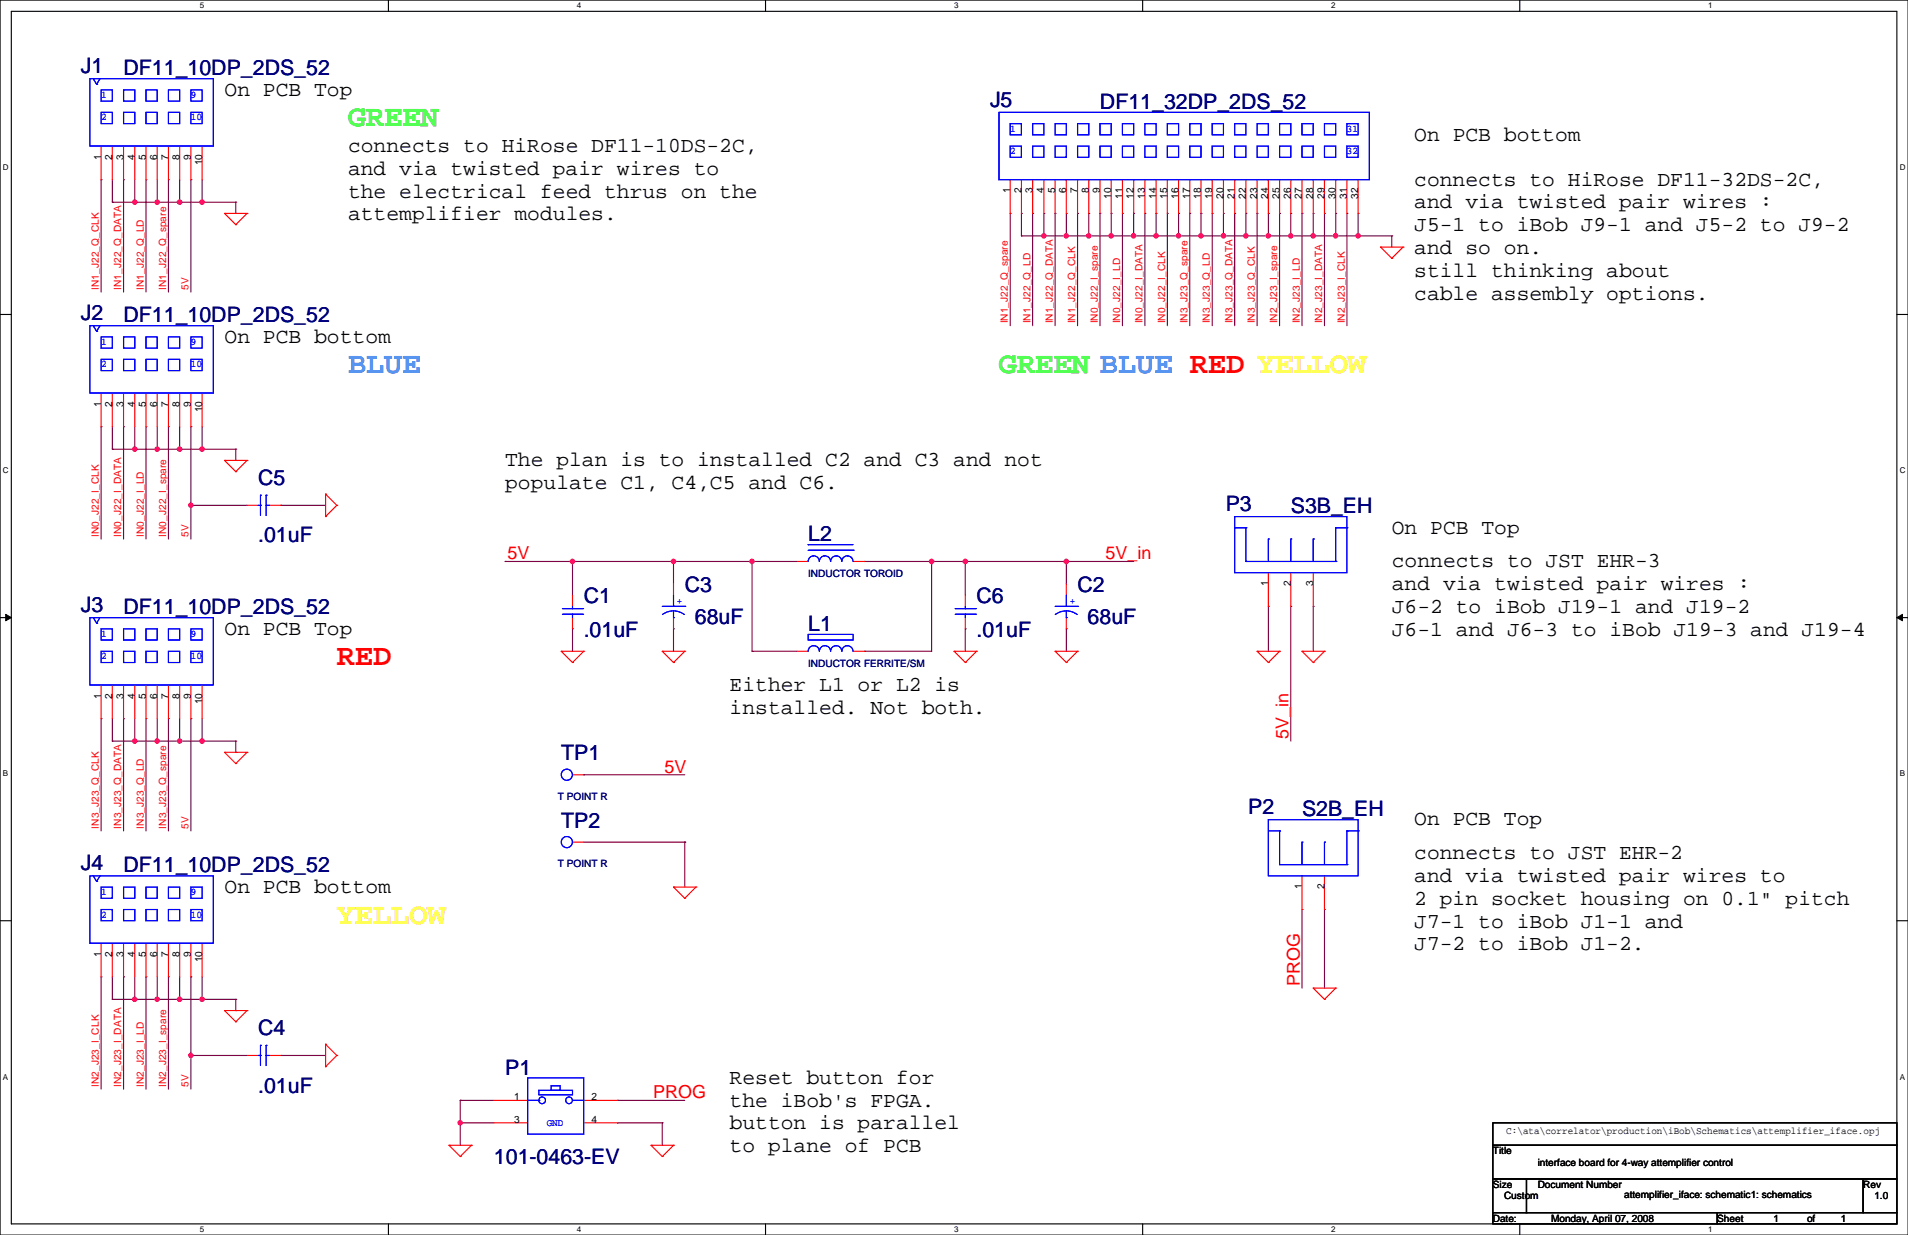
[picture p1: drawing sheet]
<svg xmlns="http://www.w3.org/2000/svg" width="432mm" height="279mm" viewBox="0 0 432 279" stroke-linecap="round" stroke-linejoin="round" font-family="sans-serif">
<path d="M0 0h431.8v279.4h-431.8zM2.6 2.6h426.7v274.3h-426.7z" fill="none" stroke="#000" stroke-width=".25"/>
<g fill="#fff">
<path d="M45.2 .3h1v2h-1z"/>
<path d="M45.2 277.1h1v2.1h-1z"/>
</g>
<path d="M87.9 0v2.6M87.9 276.9v2.5" fill="none" stroke="#000" stroke-width=".25"/>
<g fill="#fff">
<path d="M130.6 .3h1v2h-1z"/>
<path d="M130.6 277.1h1v2.1h-1z"/>
</g>
<path d="M173.2 0v2.6M173.2 276.9v2.5" fill="none" stroke="#000" stroke-width=".25"/>
<g fill="#fff">
<path d="M215.9 .3h1v2h-1z"/>
<path d="M215.9 277.1h1v2.1h-1z"/>
</g>
<path d="M258.6 0v2.6M258.6 276.9v2.5" fill="none" stroke="#000" stroke-width=".25"/>
<g fill="#fff">
<path d="M301.3 .3h1v2h-1z"/>
<path d="M301.3 277.1h1v2.1h-1z"/>
</g>
<path d="M343.9 0v2.6M343.9 276.9v2.5" fill="none" stroke="#000" stroke-width=".25"/>
<g fill="#fff">
<path d="M386.6 .3h1v2h-1z"/>
<path d="M386.6 277.1h1v2.1h-1z"/>
<path d="M.7 36.9h1.2v2h-1.2z"/>
<path d="M429.9 36.9h1.3v2h-1.3z"/>
<path d="M.7 105.4h1.2v2.1h-1.2z"/>
<path d="M429.9 105.4h1.3v2.1h-1.3z"/>
</g>
<path d="M0 71.1h2.6M429.3 71.1h2.5" fill="none" stroke="#000" stroke-width=".25"/>
<g fill="#fff">
<path d="M.7 174h1.2v2h-1.2z"/>
<path d="M429.9 174h1.2v2h-1.2z"/>
</g>
<path d="M0 139.7h2.6M429.3 139.7h2.5" fill="none" stroke="#000" stroke-width=".25"/>
<path d="M1.3 139l1.3 .7-1.3 .7zM429.3 139.7l1.3-.7v1.4z" fill="#000" stroke="#000" stroke-width=".23"/>
<g fill="#fff">
<path d="M.7 242.6h1.2v2h-1.2z"/>
<path d="M429.9 242.6h1.2v2h-1.2z"/>
</g>
<path d="M0 208.3h2.6M429.3 208.3h2.5M337.8 254h91.5v5.1h-91.5zM337.8 259.1h91.5v7.6h-91.5zM337.8 266.7h7.7v7.6h-7.7zM337.8 274.3h50.8v2.6h-50.8zM345.5 266.7h76.2v7.6h-76.2zM388.6 274.3h40.7v2.6h-40.7zM421.7 266.7h7.6v7.6h-7.6z" fill="none" stroke="#000" stroke-width=".25"/>
<g fill="none" stroke="#800040" stroke-width=".25">
<path d="M22.9 40.7h.1M22.9 40.7v25.4M25.4 45.7h.1M25.4 40.7v5M25.4 45.7h28M28 40.7h.1M28 40.7v25.4M30.5 45.7h.1M30.5 40.7v5M33 40.7h.1M33 40.7v25.4M35.6 45.7h.1"/>
<path d="M35.6 40.7v5M38.1 40.7h.1M38.1 40.7v25.4M40.7 45.7h.1M40.7 40.7v5M43.2 40.7h.1M43.2 40.7v25.4M45.7 45.7h.1M45.7 40.7v5M53.4 48.3h.1M53.4 45.7h.1M53.4 45.7v2.6"/>
<path d="M228.6 48.3h.1M228.6 48.3v25.4M231.2 48.3h.1M231.2 53.4h.1M231.2 48.3v5.1M231.2 53.4h83.8M233.7 48.3h.1M233.7 48.3v25.4M236.2 48.3h.1M236.2 53.4h.1M236.2 48.3v5.1M238.8 48.3h.1"/>
<path d="M238.8 48.3v25.4M241.3 48.3h.1M241.3 53.4h.1M241.3 48.3v5.1M243.9 48.3h.1M243.9 48.3v25.4M246.4 48.3h.1M246.4 53.4h.1M246.4 48.3v5.1M248.9 48.3h.1M248.9 48.3v25.4M251.5 48.3h.1"/>
<path d="M251.5 53.4h.1M251.5 48.3v5.1M254 48.3h.1M254 48.3v25.4M256.6 48.3h.1M256.6 53.4h.1M256.6 48.3v5.1M259.1 48.3h.1M259.1 48.3v25.4M261.6 48.3h.1M261.6 53.4h.1M261.6 48.3v5.1"/>
<path d="M264.2 48.3h.1M264.2 48.3v25.4M266.7 48.3h.1M266.7 53.4h.1M266.7 48.3v5.1M269.3 48.3h.1M269.3 48.3v25.4M271.8 48.3h.1M271.8 53.4h.1M271.8 48.3v5.1M274.3 48.3h.1M274.3 48.3v25.4"/>
<path d="M276.9 48.3h.1M276.9 53.4h.1M276.9 48.3v5.1M279.4 48.3h.1M279.4 48.3v25.4M282 48.3h.1M282 53.4h.1M282 48.3v5.1M284.5 48.3h.1M284.5 48.3v25.4M287 48.3h.1M287 53.4h.1"/>
<path d="M287 48.3v5.1M289.6 48.3h.1M289.6 48.3v25.4M292.1 48.3h.1M292.1 53.4h.1M292.1 48.3v5.1M294.7 48.3h.1M294.7 48.3v25.4M297.2 53.4h.1M297.2 48.3h.1M297.2 48.3v5.1M299.7 48.3h.1"/>
<path d="M299.7 48.3v25.4M302.3 48.3h.1M302.3 53.4h.1M302.3 48.3v5.1M304.8 48.3h.1M304.8 48.3v25.4M307.4 48.3h.1M307.4 53.4h.1M307.4 48.3v5.1M315 53.4h.1M315 53.4v2.5M22.9 96.5h.1"/>
<path d="M22.9 96.5v25.4M25.4 96.5v5.1M28 96.5h.1M28 96.5v25.4M30.5 96.5v5.1M33 96.5h.1M33 96.5v25.4M35.6 96.5v5.1M38.1 96.5h.1M38.1 96.5v25.4M40.7 96.5v5.1M43.2 96.5h.1"/>
<path d="M43.2 96.5v25.4M45.7 96.5v5.1M25.4 101.6h.1M25.4 101.6h28M30.5 101.6h.1M35.6 101.6h.1M40.7 101.6h.1M43.2 114.3h.1M43.2 114.3h12.7M45.7 101.6h.1M53.4 104.2h.1M53.4 101.6h.1"/>
<path d="M53.4 101.6v2.6M63.5 114.3h.1M63.5 114.3h10.2M114.3 127h.1M114.3 127h66.1M129.6 127h.1M129.6 127v7.6M152.4 127h.1M152.4 127v5.1M170.2 127h.1M170.2 127v20.3M195.6 127h.1"/>
<path d="M195.6 127h61M210.8 127h.1M210.8 127v20.3h-15.2M218.5 127h.1M218.5 127v7.6M241.3 127h.1M241.3 127v5.1M287 137.2h.1M287 137.2v10.1M292.1 137.2h.1M292.1 137.2v30.5M297.2 137.2h.1"/>
<path d="M297.2 137.2v10.1M129.6 142.3h.1M129.6 142.3v5M152.4 142.3h.1M152.4 142.3v5M170.2 147.3h.1M170.2 147.3h10.2M195.6 147.3h.1M218.5 142.3h.1M218.5 142.3v5M241.3 142.3h.1M241.3 142.3v5"/>
<path d="M22.9 162.6h.1M22.9 162.6v25.4M25.4 167.7h.1M25.4 162.6v5.1M25.4 167.7h28M28 162.6h.1M28 162.6v25.4M30.5 167.7h.1M30.5 162.6v5.1M33 162.6h.1M33 162.6v25.4M35.6 167.7h.1"/>
<path d="M35.6 162.6v5.1M38.1 162.6h.1M38.1 162.6v25.4M40.7 167.7h.1M40.7 162.6v5.1M43.2 162.6h.1M43.2 162.6v25.4M45.7 167.7h.1M45.7 162.6v5.1M53.4 170.2h.1M53.4 167.7h.1M53.4 167.7v2.5"/>
<path d="M132.1 175.3h.1M132.1 175.3h22.9M132.1 190.5h22.9M155 190.5h.1M155 190.5v10.2M294.7 205.8h.1M294.7 205.8v17.7M299.7 205.8h.1M299.7 205.8v17.7M22.9 221h.1M22.9 221v25.4M25.4 226.1h.1"/>
<path d="M25.4 226.1h28M25.4 221v5.1M28 221h.1M28 221v25.4M30.5 226.1h.1M30.5 221v5.1M33 221h.1M33 221v25.4M35.6 226.1h.1M35.6 221v5.1M38.1 221h.1M38.1 221v25.4"/>
<path d="M40.7 226.1h.1M40.7 221v5.1M43.2 238.8h.1M43.2 221h.1M43.2 221v25.4M43.2 238.8h12.7M45.7 226.1h.1M45.7 221v5.1M53.4 228.6h.1M53.4 226.1h.1M53.4 226.1v2.5M63.5 238.8h.1"/>
<path d="M63.5 238.8h10.2M104.2 254h.1M104.2 248.9h.1M104.2 254h7.6M104.2 248.9v10.2M104.2 248.9h7.6M139.7 254h.1M139.7 248.9h.1M139.7 254h10.2M139.7 248.9h15.3M149.9 254h.1M149.9 254v5.1"/>
</g>
<g fill="#f0f" stroke="#f0f" stroke-width=".25">
<circle cx="236.2" cy="53.4" r=".5"/>
<circle cx="241.3" cy="53.4" r=".5"/>
<circle cx="246.4" cy="53.4" r=".5"/>
<circle cx="251.5" cy="53.4" r=".5"/>
<circle cx="256.5" cy="53.4" r=".5"/>
<circle cx="261.6" cy="53.4" r=".5"/>
<circle cx="266.7" cy="53.4" r=".5"/>
<circle cx="271.8" cy="53.4" r=".5"/>
<circle cx="281.9" cy="53.4" r=".5"/>
<circle cx="297.2" cy="53.4" r=".5"/>
<circle cx="307.3" cy="53.4" r=".5"/>
<circle cx="276.9" cy="53.4" r=".5"/>
<circle cx="30.5" cy="226.1" r=".5"/>
<circle cx="45.7" cy="226.1" r=".5"/>
<circle cx="35.6" cy="226.1" r=".5"/>
<circle cx="40.6" cy="226.1" r=".5"/>
<circle cx="43.2" cy="238.8" r=".5"/>
<circle cx="30.5" cy="167.7" r=".5"/>
<circle cx="45.7" cy="167.7" r=".5"/>
<circle cx="40.6" cy="167.7" r=".5"/>
<circle cx="35.6" cy="167.7" r=".5"/>
<circle cx="30.5" cy="101.6" r=".5"/>
<circle cx="45.7" cy="101.6" r=".5"/>
<circle cx="35.6" cy="101.6" r=".5"/>
<circle cx="40.6" cy="101.6" r=".5"/>
<circle cx="30.5" cy="45.7" r=".5"/>
<circle cx="45.7" cy="45.7" r=".5"/>
<circle cx="35.6" cy="45.7" r=".5"/>
<circle cx="40.6" cy="45.7" r=".5"/>
<circle cx="302.3" cy="53.4" r=".5"/>
<circle cx="104.1" cy="254" r=".5"/>
<circle cx="241.3" cy="127" r=".5"/>
<circle cx="210.8" cy="127" r=".5"/>
<circle cx="170.2" cy="127" r=".5"/>
<circle cx="152.4" cy="127" r=".5"/>
<circle cx="129.5" cy="127" r=".5"/>
<circle cx="43.2" cy="114.3" r=".5"/>
<circle cx="218.4" cy="127" r=".5"/>
<circle cx="287" cy="53.4" r=".5"/>
<circle cx="292.1" cy="53.4" r=".5"/>
</g>
<g fill="none" stroke="#f00" stroke-width=".25">
<path d="M22.9 33v7.7M25.4 33v7.7M28 33v7.7M30.5 33v7.7M33 33v7.7M35.6 33v7.7M38.1 33v7.7M40.7 33v7.7M43.2 33v7.7M45.7 33v7.7M50.8 48.3h.1M50.8 48.3h5.1"/>
<path d="M50.8 48.3l2.6 2.5M53.4 50.8h.1M55.9 48.3h.1M55.9 48.3l-2.5 2.5M228.6 40.7v7.6M231.2 40.7v7.6M233.7 40.7v7.6M236.2 40.7v7.6M238.8 40.7v7.6M241.3 40.7v7.6M243.9 40.7v7.6M246.4 40.7v7.6"/>
<path d="M248.9 40.7v7.6M251.5 40.7v7.6M254 40.7v7.6M256.6 40.7v7.6M259.1 40.7v7.6M261.6 40.7v7.6M264.2 40.7v7.6M266.7 40.7v7.6M269.3 40.7v7.6M271.8 40.7v7.6M274.3 40.7v7.6M276.9 40.7v7.6"/>
<path d="M279.4 40.7v7.6M282 40.7v7.6M284.5 40.7v7.6M287 40.7v7.6M289.6 40.7v7.6M292.1 40.7v7.6M294.7 40.7v7.6M297.2 40.7v7.6M299.7 40.7v7.6M302.3 40.7v7.6M304.8 40.7v7.6M307.4 40.7v7.6"/>
<path d="M312.4 55.9h.1M312.4 55.9h5.1M312.4 55.9l2.6 2.5M315 58.4h.1M317.5 55.9h.1M317.5 55.9l-2.5 2.5M22.9 88.9v7.6M25.4 88.9v7.6M28 88.9v7.6M30.5 88.9v7.6M33 88.9v7.6M35.6 88.9v7.6"/>
<path d="M38.1 88.9v7.6M40.7 88.9v7.6M43.2 88.9v7.6M45.7 88.9v7.6M50.8 104.2h.1M50.8 104.2h5.1M50.8 104.2l2.6 2.5M53.4 106.7h.1M55.9 104.2h.1M55.9 104.2l-2.5 2.5M55.9 114.3h2.5M61 114.3h2.5"/>
<path d="M73.7 111.8h.1M73.7 116.9h.1M73.7 111.8v5.1M73.7 111.8l2.5 2.5M76.2 114.3h.1M76.2 114.3l-2.5 2.6M129.6 134.6v2.6M129.6 139.7v2.6M152.4 132.1v2.5M152.4 139.7v2.6M180.4 127h2.5M193.1 127h2.5"/>
<path d="M218.5 134.6v2.6M218.5 139.7v2.6M241.3 132.1v2.5M241.3 139.7v2.6M287 129.6v7.6M292.1 129.6v7.6M297.2 129.6v7.6M22.9 155v7.6M25.4 155v7.6M28 155v7.6M30.5 155v7.6M33 155v7.6"/>
<path d="M35.6 155v7.6M38.1 155v7.6M40.7 155v7.6M43.2 155v7.6M45.7 155v7.6M127 147.3h.1M127 147.3h5.1M127 147.3l2.6 2.6M129.6 149.9h.1M132.1 147.3h.1M132.1 147.3l-2.5 2.6M149.9 147.3h.1"/>
<path d="M149.9 147.3h5.1M149.9 147.3l2.5 2.6M152.4 149.9h.1M155 147.3h.1M155 147.3l-2.6 2.6M180.4 147.3h2.5M193.1 147.3h2.5M215.9 147.3h.1M215.9 147.3h5.1M215.9 147.3l2.6 2.6M218.5 149.9h.1M221 147.3h.1"/>
<path d="M221 147.3l-2.5 2.6M238.8 147.3h.1M238.8 147.3h5.1M238.8 147.3l2.5 2.6M241.3 149.9h.1M243.9 147.3h.1M243.9 147.3l-2.6 2.6M284.5 147.3h.1M284.5 147.3h5.1M284.5 147.3l2.5 2.6M287 149.9h.1M289.6 147.3h.1"/>
<path d="M289.6 147.3l-2.6 2.6M294.7 147.3h.1M294.7 147.3h5M294.7 147.3l2.5 2.6M297.2 149.9h.1M299.7 147.3h.1M299.7 147.3l-2.5 2.6M50.8 170.2h.1M50.8 170.2h5.1M50.8 170.2l2.6 2.5M53.4 172.7h.1M55.9 170.2h.1"/>
<path d="M55.9 170.2l-2.5 2.5M129.6 175.3h2.5M129.6 190.5h2.5M294.7 198.1v7.7M299.7 198.1v7.7M22.9 213.4v7.6M25.4 213.4v7.6M28 213.4v7.6M30.5 213.4v7.6M33 213.4v7.6M35.6 213.4v7.6M38.1 213.4v7.6"/>
<path d="M40.7 213.4v7.6M43.2 213.4v7.6M45.7 213.4v7.6M152.4 200.7h.1M152.4 200.7h5.1M152.4 200.7l2.6 2.5M155 203.2h.1M157.5 200.7h.1M157.5 200.7l-2.5 2.5M50.8 228.6h.1M50.8 228.6h5.1M50.8 228.6l2.6 2.6"/>
<path d="M53.4 231.2h.1M55.9 228.6h.1M55.9 228.6l-2.5 2.6M55.9 238.8h2.5M61 238.8h2.5M73.7 236.2h.1M73.7 236.2v5.1M73.7 236.2l2.5 2.6M76.2 238.8h.1M76.2 238.8l-2.5 2.5M297.2 223.5h.1M297.2 223.5h5.1"/>
<path d="M297.2 223.5l2.5 2.6M299.7 226.1h.1M302.3 223.5h.1M302.3 223.5l-2.6 2.6M73.7 241.3h.1M101.6 259.1h.1M101.6 259.1h5.1M101.6 259.1l2.6 2.5M106.7 259.1h.1M106.7 259.1l-2.5 2.5M111.8 248.9h7.6M111.8 254h7.6"/>
<path d="M132.1 248.9h7.6M132.1 254h7.6M147.3 259.1h.1M147.3 259.1h5.1M147.3 259.1l2.6 2.5M152.4 259.1h.1M152.4 259.1l-2.5 2.5M104.2 261.6h.1M149.9 261.6h.1"/>
</g>
<g fill="none" stroke="#00f" stroke-width=".25">
<path d="M20.3 17.8h28v15.2h-28zM21.1 17.8l.8 1.3M21.9 19.1h.1M22.6 17.8l-.7 1.3M22.9 20.3h2.5v2.6h-2.5zM22.9 25.4h2.5v2.6h-2.5zM28 25.4h2.5v2.6h-2.5zM28 20.3h2.5v2.6h-2.5zM33 25.4h2.6v2.6h-2.6zM33 20.3h2.6v2.6h-2.6zM38.1 25.4h2.6v2.6h-2.6zM38.1 20.3h2.6v2.6h-2.6z"/>
<path d="M43.2 20.3h2.5v2.6h-2.5zM43.2 25.4h2.5v2.6h-2.5zM226.1 25.4h83.8v15.3h-83.8zM228.6 33h2.6v2.6h-2.6zM228.6 28h2.6v2.5h-2.6zM233.7 33h2.5v2.6h-2.5zM233.7 28h2.5v2.5h-2.5zM238.8 33h2.5v2.6h-2.5zM238.8 28h2.5v2.5h-2.5zM243.9 33h2.5v2.6h-2.5zM243.9 28h2.5v2.5h-2.5zM248.9 28h2.6v2.5h-2.6z"/>
<path d="M248.9 33h2.6v2.6h-2.6zM254 28h2.6v2.5h-2.6zM254 33h2.6v2.6h-2.6zM259.1 28h2.5v2.5h-2.5zM259.1 33h2.5v2.6h-2.5zM264.2 33h2.5v2.6h-2.5zM264.2 28h2.5v2.5h-2.5zM269.3 28h2.5v2.5h-2.5zM269.3 33h2.5v2.6h-2.5zM274.3 28h2.6v2.5h-2.6zM274.3 33h2.6v2.6h-2.6zM279.4 28h2.6v2.5h-2.6z"/>
<path d="M279.4 33h2.6v2.6h-2.6zM284.5 33h2.5v2.6h-2.5zM284.5 28h2.5v2.5h-2.5zM289.6 28h2.5v2.5h-2.5zM289.6 33h2.5v2.6h-2.5zM294.7 28h2.5v2.5h-2.5zM294.7 33h2.5v2.6h-2.5zM299.7 28h2.6v2.5h-2.6zM299.7 33h2.6v2.6h-2.6zM304.8 33h2.6v2.6h-2.6zM304.8 28h2.6v2.5h-2.6zM20.3 73.7h28v15.2h-28z"/>
<path d="M21.1 73.7l.8 1.3M21.9 75h.1M22.6 73.7l-.7 1.3M22.9 76.2h2.5v2.6h-2.5zM28 76.2h2.5v2.6h-2.5zM33 76.2h2.6v2.6h-2.6zM38.1 76.2h2.6v2.6h-2.6zM43.2 76.2h2.5v2.6h-2.5zM22.9 81.3h2.5v2.5h-2.5zM28 81.3h2.5v2.5h-2.5zM33 81.3h2.6v2.5h-2.6zM38.1 81.3h2.6v2.5h-2.6z"/>
<path d="M43.2 81.3h2.5v2.5h-2.5zM58.4 114.3h.5M58.9 114.3h.1M58.9 112h.1M58.9 112v4.6M60.2 112h.1M60.2 114.3h.1M60.2 114.3h.8M60.2 112v4.6M279.4 116.9h25.4v12.7h-25.4zM279.4 119.4h2.6M282 119.4h.1"/>
<path d="M282 119.4v7.6M304.8 119.4h.1M304.8 119.4h-2.5v7.6M20.3 139.7h28v15.3h-28zM21.1 139.7l.8 1.3M22.6 139.7l-.7 1.3M127.3 139h4.5M127.3 137.7h4.5M129.6 137.7h.1M129.6 139h.1M129.6 137.2v.5M129.6 139v.7"/>
<path d="M131.8 139h.1M131.8 137.7h.1M149.9 137.2h5.1M152.4 138.2l1 .1 1.5 .7M152.4 138.2l-1 .1-1.5 .7M152.4 139.7h.1M152.4 137.2h.1M152.4 134.6v2.6M152.4 138.2v1.5M155 137.2h.1M182.9 127a1.26 1.26 0 0 1 1.3-1.2 1.26 1.26 0 0 1 1.2 1.2M182.9 123.2h.1"/>
<path d="M182.9 123.2h10.2M182.9 124.5h10.2M185.4 127a1.26 1.26 0 0 1 1.3-1.2 1.26 1.26 0 0 1 1.3 1.2M188 127a1.26 1.26 0 0 1 1.2-1.2 1.26 1.26 0 0 1 1.3 1.2 1.27 1.27 0 0 1 1.3-1.2 1.27 1.27 0 0 1 1.2 1.2M193.1 124.5h.1M216.2 139h4.5M216.2 137.7h4.5M218.5 137.7h.1M218.5 139h.1M218.5 137.2v.5M218.5 139v.7M220.7 139h.1"/>
<path d="M220.7 137.7h.1M238.8 137.2h5.1M241.3 138.2l1 .1 1.5 .7M241.3 138.2l-1 .1-1.5 .7M241.3 139.7h.1M241.3 137.2h.1M241.3 134.6v2.6M241.3 138.2v1.5M243.9 137.2h.1M282 127h.1M282 127h20.3M287 121.9h.1"/>
<path d="M287 121.9v5.1M292.1 121.9h.1M292.1 121.9v5.1M297.2 121.9h.1M297.2 121.9v5.1M302.3 127h.1M21.9 141h.1M22.9 142.3h2.5v2.5h-2.5zM22.9 147.3h2.5v2.6h-2.5zM28 147.3h2.5v2.6h-2.5zM28 142.3h2.5v2.5h-2.5zM33 147.3h2.6v2.6h-2.6z"/>
<path d="M33 142.3h2.6v2.5h-2.6zM38.1 147.3h2.6v2.6h-2.6zM38.1 142.3h2.6v2.5h-2.6zM43.2 142.3h2.5v2.5h-2.5zM43.2 147.3h2.5v2.6h-2.5zM182.9 143.5h10.2v1.3h-10.2zM182.9 147.3a1.26 1.26 0 0 1 1.3-1.2 1.26 1.26 0 0 1 1.2 1.2M185.4 147.3a1.26 1.26 0 0 1 1.3-1.2 1.26 1.26 0 0 1 1.3 1.2M188 147.3a1.26 1.26 0 0 1 1.2-1.2 1.26 1.26 0 0 1 1.3 1.2 1.27 1.27 0 0 1 1.3-1.2 1.27 1.27 0 0 1 1.2 1.2M20.3 198.1h28v15.3h-28zM21.1 198.1l.8 1.3M21.9 199.4h.1"/>
<path d="M22.6 198.1l-.7 1.3M287 185.4h20.4v12.7h-20.4zM287 188h2.6M289.6 188h.1M289.6 195.6h.1M289.6 188v7.6M289.6 195.6h15.2M294.7 190.5h.1M294.7 190.5v5.1M299.7 190.5h.1M299.7 190.5v5.1M304.8 195.6h.1"/>
<path d="M304.8 188h.1M304.8 188h2.6M304.8 188v7.6M307.4 188h.1M22.9 200.7h2.5v2.5h-2.5zM22.9 205.8h2.5v2.5h-2.5zM28 205.8h2.5v2.5h-2.5zM28 200.7h2.5v2.5h-2.5zM33 205.8h2.6v2.5h-2.6zM33 200.7h2.6v2.5h-2.6zM38.1 205.8h2.6v2.5h-2.6zM38.1 200.7h2.6v2.5h-2.6z"/>
<path d="M43.2 200.7h2.5v2.5h-2.5zM43.2 205.8h2.5v2.5h-2.5zM58.4 238.8h.5M58.9 238.8h.1M58.9 236.5h.1M58.9 236.5v4.6M60.2 236.5h.1M60.2 238.8h.1M60.2 236.5v4.6M60.2 238.8h.8M119.4 243.9h12.7v12.7h-12.7zM119.4 248.9h2.5"/>
<path d="M121.9 246.7h7.7v1h-7.7zM121.9 248.9h.1M124.7 245.6h2.1v1.1h-2.1zM129.6 248.9h.1M129.6 248.9h2.5"/>
<circle cx="128.3" cy="175.3" r="1.26"/>
<circle cx="128.3" cy="190.5" r="1.26"/>
<circle cx="122.7" cy="248.9" r=".76"/>
<circle cx="128.8" cy="248.9" r=".76"/>
</g>
<g font-size="6.9" fill="#0f0">
<text x="78.8" y="28.6">GREEN</text>
<text x="226.1" y="84.5">GREEN BLUE RED YELLOW</text>
</g>
<text font-size="6.9" fill="#0080ff" x="78.8" y="84.5">BLUE</text>
<text font-size="6.9" fill="#f00" x="76.2" y="150.5">RED</text>
<text font-size="6.9" fill="#ff0" x="76.2" y="208.9">YELLOW</text>
<g font-size="4.8" fill="#000080">
<text x="18.3" y="16.5">J1</text>
<text x="28" y="17">DF11_10DP_2DS_52</text>
<text x="224" y="24.2">J5</text>
<text x="248.9" y="24.7">DF11_32DP_2DS_52</text>
<text x="18.3" y="72.4">J2</text>
<text x="28" y="72.9">DF11_10DP_2DS_52</text>
<text x="58.4" y="109.7">C5</text>
<text x="277.4" y="115.6">P3</text>
<text x="292.1" y="116.1">S3B_EH</text>
<text x="58.4" y="122.7">.01uF</text>
<text x="182.9" y="122.4">L2</text>
<text x="132.1" y="136.4">C1</text>
<text x="155" y="133.9">C3</text>
<text x="221" y="136.4">C6</text>
<text x="243.9" y="133.9">C2</text>
<text x="18.3" y="138.5">J3</text>
<text x="28" y="139">DF11_10DP_2DS_52</text>
<text x="157.2" y="141.2">68uF</text>
<text x="182.9" y="142.8">L1</text>
<text x="246.1" y="141.2">68uF</text>
<text x="132.1" y="144">.01uF</text>
<text x="221" y="144">.01uF</text>
<text x="127" y="172">TP1</text>
<text x="282.5" y="184.2">P2</text>
<text x="294.7" y="184.7">S2B_EH</text>
<text x="127" y="187.2">TP2</text>
<text x="18.3" y="196.9">J4</text>
<text x="28" y="197.4">DF11_10DP_2DS_52</text>
<text x="58.4" y="234.2">C4</text>
<text x="114.3" y="243.1">P1</text>
<text x="58.4" y="247.2">.01uF</text>
<text x="111.8" y="263.4">101-0463-EV</text>
</g>
<g font-size="4.8">
<text x="50.8" y="21.7">On PCB Top</text>
<text x="78.8" y="34.4">connects to HiRose DF11-10DS-2C,</text>
<text x="320.1" y="31.8">On PCB bottom</text>
<text x="78.8" y="39.5">and via twisted pair wires to</text>
<text x="320.1" y="42">connects to HiRose DF11-32DS-2C,</text>
<text x="78.8" y="44.7">the electrical feed thrus on the</text>
<text x="320.1" y="47.1">and via twisted pair wires :</text>
<text x="78.8" y="49.8">attemplifier modules.</text>
<text x="320.1" y="52.3">J5-1 to iBob J9-1 and J5-2 to J9-2</text>
<text x="320.1" y="57.5">and so on.</text>
<text x="320.1" y="62.6">still thinking about</text>
<text x="320.1" y="67.8">cable assembly options.</text>
<text x="50.8" y="77.5">On PCB bottom</text>
<text x="114.3" y="105.5">The plan is to installed C2 and C3 and not</text>
<text x="114.3" y="110.6">populate C1, C4,C5 and C6.</text>
<text x="315" y="120.7">On PCB Top</text>
<text x="315" y="128.3">connects to JST EHR-3</text>
<text x="315" y="133.5">and via twisted pair wires :</text>
<text x="50.8" y="143.6">On PCB Top</text>
<text x="315" y="138.7">J6-2 to iBob J19-1 and J19-2</text>
<text x="315" y="143.8">J6-1 and J6-3 to iBob J19-3 and J19-4</text>
<text x="165.1" y="156.3">Either L1 or L2 is</text>
<text x="165.1" y="161.4">installed. Not both.</text>
<text x="320.1" y="186.8">On PCB Top</text>
<text x="320.1" y="194.4">connects to JST EHR-2</text>
<text x="50.8" y="202">On PCB bottom</text>
<text x="320.1" y="199.5">and via twisted pair wires to</text>
<text x="320.1" y="204.7">2 pin socket housing on 0.1&quot; pitch</text>
<text x="320.1" y="209.9">J7-1 to iBob J1-1 and</text>
<text x="320.1" y="215">J7-2 to iBob J1-2.</text>
<text x="165.1" y="245.2">Reset button for</text>
<text x="165.1" y="250.3">the iBob's FPGA.</text>
<text x="165.1" y="255.5">button is parallel</text>
<text x="165.1" y="260.7">to plane of PCB</text>
</g>
<g font-size="4.1" fill="#f00">
<text x="114.8" y="126.5">5V</text>
<text x="250.2" y="126.5">5V_in</text>
<text x="150.4" y="174.8">5V</text>
<text x="147.8" y="248.4">PROG</text>
</g>
<g font-size="4" fill="#f00">
<text x="291.6" y="167.2" transform="rotate(-90 291.6 167.2)">5V_in</text>
<text x="294.2" y="223" transform="rotate(-90 294.2 223)">PROG</text>
</g>
<g font-size="2.3" fill="#00f">
<text x="22.9" y="22.2">1</text>
<text x="43.2" y="22.2">9</text>
<text x="22.9" y="27.2">2</text>
<text x="43.2" y="27.2">10</text>
<text x="228.6" y="29.8">1</text>
<text x="304.8" y="29.8">31</text>
<text x="228.6" y="34.9">2</text>
<text x="304.8" y="34.9">32</text>
<text x="22.9" y="78">1</text>
<text x="22.9" y="83.1">2</text>
<text x="43.2" y="83.1">10</text>
<text x="43.2" y="78">9</text>
<text x="153.2" y="136.7">+</text>
<text x="242.1" y="136.7">+</text>
<text x="22.9" y="144.1">1</text>
<text x="22.9" y="149.2">2</text>
<text x="43.2" y="149.2">10</text>
<text x="43.2" y="144.1">9</text>
<text x="22.9" y="202.5">1</text>
<text x="43.2" y="202.5">9</text>
<text x="22.9" y="207.6">2</text>
<text x="43.2" y="207.6">10</text>
<text x="123.7" y="254.8">GND</text>
</g>
<g font-size="2.3">
<text x="22.9" y="36.1" transform="rotate(-90 22.9 36.1)">1</text>
<text x="25.4" y="36.1" transform="rotate(-90 25.4 36.1)">2</text>
<text x="27.9" y="36.1" transform="rotate(-90 27.9 36.1)">3</text>
<text x="30.5" y="36.1" transform="rotate(-90 30.5 36.1)">4</text>
<text x="33" y="36.1" transform="rotate(-90 33 36.1)">5</text>
<text x="35.6" y="36.1" transform="rotate(-90 35.6 36.1)">6</text>
<text x="38.1" y="36.1" transform="rotate(-90 38.1 36.1)">7</text>
<text x="40.6" y="36.1" transform="rotate(-90 40.6 36.1)">8</text>
<text x="43.2" y="36.1" transform="rotate(-90 43.2 36.1)">9</text>
<text x="45.7" y="37.4" transform="rotate(-90 45.7 37.4)">10</text>
<text x="228.6" y="43.7" transform="rotate(-90 228.6 43.7)">1</text>
<text x="231.1" y="43.7" transform="rotate(-90 231.1 43.7)">2</text>
<text x="233.7" y="43.7" transform="rotate(-90 233.7 43.7)">3</text>
<text x="236.2" y="43.7" transform="rotate(-90 236.2 43.7)">4</text>
<text x="238.8" y="43.7" transform="rotate(-90 238.8 43.7)">5</text>
<text x="241.3" y="43.7" transform="rotate(-90 241.3 43.7)">6</text>
<text x="243.8" y="43.7" transform="rotate(-90 243.8 43.7)">7</text>
<text x="246.4" y="43.7" transform="rotate(-90 246.4 43.7)">8</text>
<text x="248.9" y="43.7" transform="rotate(-90 248.9 43.7)">9</text>
<text x="251.5" y="45" transform="rotate(-90 251.5 45)">10</text>
<text x="254" y="45" transform="rotate(-90 254 45)">11</text>
<text x="256.5" y="45" transform="rotate(-90 256.5 45)">12</text>
<text x="259.1" y="45" transform="rotate(-90 259.1 45)">13</text>
<text x="261.6" y="45" transform="rotate(-90 261.6 45)">14</text>
<text x="264.2" y="45" transform="rotate(-90 264.2 45)">15</text>
<text x="266.7" y="45" transform="rotate(-90 266.7 45)">16</text>
<text x="269.2" y="45" transform="rotate(-90 269.2 45)">17</text>
<text x="271.8" y="45" transform="rotate(-90 271.8 45)">18</text>
<text x="274.3" y="45" transform="rotate(-90 274.3 45)">19</text>
<text x="276.9" y="45" transform="rotate(-90 276.9 45)">20</text>
<text x="279.4" y="45" transform="rotate(-90 279.4 45)">21</text>
<text x="281.9" y="45" transform="rotate(-90 281.9 45)">22</text>
<text x="284.5" y="45" transform="rotate(-90 284.5 45)">23</text>
<text x="287" y="45" transform="rotate(-90 287 45)">24</text>
<text x="289.6" y="45" transform="rotate(-90 289.6 45)">25</text>
<text x="292.1" y="45" transform="rotate(-90 292.1 45)">26</text>
<text x="294.6" y="45" transform="rotate(-90 294.6 45)">27</text>
<text x="297.2" y="45" transform="rotate(-90 297.2 45)">28</text>
<text x="299.7" y="45" transform="rotate(-90 299.7 45)">29</text>
<text x="302.3" y="45" transform="rotate(-90 302.3 45)">30</text>
<text x="304.8" y="45" transform="rotate(-90 304.8 45)">31</text>
<text x="307.3" y="45" transform="rotate(-90 307.3 45)">32</text>
<text x="22.9" y="92" transform="rotate(-90 22.9 92)">1</text>
<text x="25.4" y="92" transform="rotate(-90 25.4 92)">2</text>
<text x="27.9" y="92" transform="rotate(-90 27.9 92)">3</text>
<text x="30.5" y="92" transform="rotate(-90 30.5 92)">4</text>
<text x="33" y="92" transform="rotate(-90 33 92)">5</text>
<text x="35.6" y="92" transform="rotate(-90 35.6 92)">6</text>
<text x="38.1" y="92" transform="rotate(-90 38.1 92)">7</text>
<text x="40.6" y="92" transform="rotate(-90 40.6 92)">8</text>
<text x="43.2" y="92" transform="rotate(-90 43.2 92)">9</text>
<text x="45.7" y="93.3" transform="rotate(-90 45.7 93.3)">10</text>
<text x="287" y="132.6" transform="rotate(-90 287 132.6)">1</text>
<text x="292.1" y="132.6" transform="rotate(-90 292.1 132.6)">2</text>
<text x="297.2" y="132.6" transform="rotate(-90 297.2 132.6)">3</text>
<text x="22.9" y="158" transform="rotate(-90 22.9 158)">1</text>
<text x="25.4" y="158" transform="rotate(-90 25.4 158)">2</text>
<text x="27.9" y="158" transform="rotate(-90 27.9 158)">3</text>
<text x="30.5" y="158" transform="rotate(-90 30.5 158)">4</text>
<text x="33" y="158" transform="rotate(-90 33 158)">5</text>
<text x="35.6" y="158" transform="rotate(-90 35.6 158)">6</text>
<text x="38.1" y="158" transform="rotate(-90 38.1 158)">7</text>
<text x="40.6" y="158" transform="rotate(-90 40.6 158)">8</text>
<text x="43.2" y="158" transform="rotate(-90 43.2 158)">9</text>
<text x="45.7" y="159.3" transform="rotate(-90 45.7 159.3)">10</text>
<text x="294.6" y="201.2" transform="rotate(-90 294.6 201.2)">1</text>
<text x="299.7" y="201.2" transform="rotate(-90 299.7 201.2)">2</text>
<text x="22.9" y="216.5" transform="rotate(-90 22.9 216.5)">1</text>
<text x="25.4" y="216.5" transform="rotate(-90 25.4 216.5)">2</text>
<text x="27.9" y="216.5" transform="rotate(-90 27.9 216.5)">3</text>
<text x="30.5" y="216.5" transform="rotate(-90 30.5 216.5)">4</text>
<text x="33" y="216.5" transform="rotate(-90 33 216.5)">5</text>
<text x="35.6" y="216.5" transform="rotate(-90 35.6 216.5)">6</text>
<text x="38.1" y="216.5" transform="rotate(-90 38.1 216.5)">7</text>
<text x="40.6" y="216.5" transform="rotate(-90 40.6 216.5)">8</text>
<text x="43.2" y="216.5" transform="rotate(-90 43.2 216.5)">9</text>
<text x="45.7" y="217.7" transform="rotate(-90 45.7 217.7)">10</text>
<text x="116.4" y="248.9">1</text>
<text x="133.9" y="248.9">2</text>
<text x="116.4" y="254">3</text>
<text x="133.9" y="254">4</text>
<text x="340.9" y="256.6">C:\ata\correlator\production\iBob\Schematics\attemplifier_iface.opj</text>
<text x="337.8" y="261.2">Title</text>
<text x="348" y="263.7">interface board for 4-way attemplifier control</text>
<text x="337.8" y="268.8">Size</text>
<text x="348" y="268.8">Document Number</text>
<text x="421.7" y="268.8">Rev</text>
<text x="340.4" y="271.3">Custom</text>
<text x="367.6" y="271.1">attemplifier_iface: schematic1: schematics</text>
<text x="424.2" y="271.3">1.0</text>
<text x="337.8" y="276.4">Date:</text>
<text x="351" y="276.4">Monday, April 07, 2008</text>
<text x="388.6" y="276.4">Sheet</text>
<text x="401.3" y="276.4">1</text>
<text x="409" y="276.4">of</text>
<text x="416.6" y="276.4">1</text>
</g>
<g font-size="2.3" fill="#f00">
<text x="22.4" y="65.6" transform="rotate(-90 22.4 65.6)">IN1_J22_Q_CLK</text>
<text x="27.5" y="65.6" transform="rotate(-90 27.5 65.6)">IN1_J22_Q_DATA</text>
<text x="32.5" y="65.6" transform="rotate(-90 32.5 65.6)">IN1_J22_Q_LD</text>
<text x="37.6" y="65.6" transform="rotate(-90 37.6 65.6)">IN1_J22_Q_spare</text>
<text x="42.7" y="65.6" transform="rotate(-90 42.7 65.6)">5V</text>
<text x="228.1" y="73.2" transform="rotate(-90 228.1 73.2)">IN1_J22_Q_spare</text>
<text x="233.2" y="73.2" transform="rotate(-90 233.2 73.2)">IN1_J22_Q_LD</text>
<text x="238.3" y="73.2" transform="rotate(-90 238.3 73.2)">IN1_J22_Q_DATA</text>
<text x="243.4" y="73.2" transform="rotate(-90 243.4 73.2)">IN1_J22_Q_CLK</text>
<text x="248.4" y="73.2" transform="rotate(-90 248.4 73.2)">IN0_J22_I_spare</text>
<text x="253.5" y="73.2" transform="rotate(-90 253.5 73.2)">IN0_J22_I_LD</text>
<text x="258.6" y="73.2" transform="rotate(-90 258.6 73.2)">IN0_J22_I_DATA</text>
<text x="263.7" y="73.2" transform="rotate(-90 263.7 73.2)">IN0_J22_I_CLK</text>
<text x="268.8" y="73.2" transform="rotate(-90 268.8 73.2)">IN3_J23_Q_spare</text>
<text x="273.8" y="73.2" transform="rotate(-90 273.8 73.2)">IN3_J23_Q_LD</text>
<text x="278.9" y="73.2" transform="rotate(-90 278.9 73.2)">IN3_J23_Q_DATA</text>
<text x="284" y="73.2" transform="rotate(-90 284 73.2)">IN3_J23_Q_CLK</text>
<text x="289.1" y="73.2" transform="rotate(-90 289.1 73.2)">IN2_J23_I_spare</text>
<text x="294.2" y="73.2" transform="rotate(-90 294.2 73.2)">IN2_J23_I_LD</text>
<text x="299.2" y="73.2" transform="rotate(-90 299.2 73.2)">IN2_J23_I_DATA</text>
<text x="304.3" y="73.2" transform="rotate(-90 304.3 73.2)">IN2_J23_I_CLK</text>
<text x="22.4" y="121.4" transform="rotate(-90 22.4 121.4)">IN0_J22_I_CLK</text>
<text x="27.5" y="121.4" transform="rotate(-90 27.5 121.4)">IN0_J22_I_DATA</text>
<text x="32.5" y="121.4" transform="rotate(-90 32.5 121.4)">IN0_J22_I_LD</text>
<text x="37.6" y="121.4" transform="rotate(-90 37.6 121.4)">IN0_J22_I_spare</text>
<text x="42.7" y="121.4" transform="rotate(-90 42.7 121.4)">5V</text>
<text x="22.4" y="187.5" transform="rotate(-90 22.4 187.5)">IN3_J23_Q_CLK</text>
<text x="27.5" y="187.5" transform="rotate(-90 27.5 187.5)">IN3_J23_Q_DATA</text>
<text x="32.5" y="187.5" transform="rotate(-90 32.5 187.5)">IN3_J23_Q_LD</text>
<text x="37.6" y="187.5" transform="rotate(-90 37.6 187.5)">IN3_J23_Q_spare</text>
<text x="42.7" y="187.5" transform="rotate(-90 42.7 187.5)">5V</text>
<text x="22.4" y="245.9" transform="rotate(-90 22.4 245.9)">IN2_J23_I_CLK</text>
<text x="27.5" y="245.9" transform="rotate(-90 27.5 245.9)">IN2_J23_I_DATA</text>
<text x="32.5" y="245.9" transform="rotate(-90 32.5 245.9)">IN2_J23_I_LD</text>
<text x="37.6" y="245.9" transform="rotate(-90 37.6 245.9)">IN2_J23_I_spare</text>
<text x="42.7" y="245.9" transform="rotate(-90 42.7 245.9)">5V</text>
</g>
<g font-size="2.3" fill="#000080">
<text x="182.9" y="130.6">INDUCTOR TOROID</text>
<text x="182.9" y="150.9">INDUCTOR FERRITE/SM</text>
<text x="126.3" y="180.9">T POINT R</text>
<text x="126.3" y="196.1">T POINT R</text>
</g>
<g font-size="1.8">
<text x="45.2" y="1.9">5</text>
<text x="130.6" y="1.9">4</text>
<text x="215.9" y="1.9">3</text>
<text x="301.3" y="1.9">2</text>
<text x="386.6" y="1.9">1</text>
<text x=".7" y="38.5">D</text>
<text x="429.9" y="38.5">D</text>
<text x=".7" y="107.1">C</text>
<text x="429.9" y="107.1">C</text>
<text x=".7" y="175.6">B</text>
<text x="429.9" y="175.6">B</text>
<text x=".7" y="244.2">A</text>
<text x="429.9" y="244.2">A</text>
<text x="45.2" y="278.8">5</text>
<text x="130.6" y="278.8">4</text>
<text x="215.9" y="278.8">3</text>
<text x="301.3" y="278.8">2</text>
<text x="386.6" y="278.8">1</text>
</g>
</svg>
